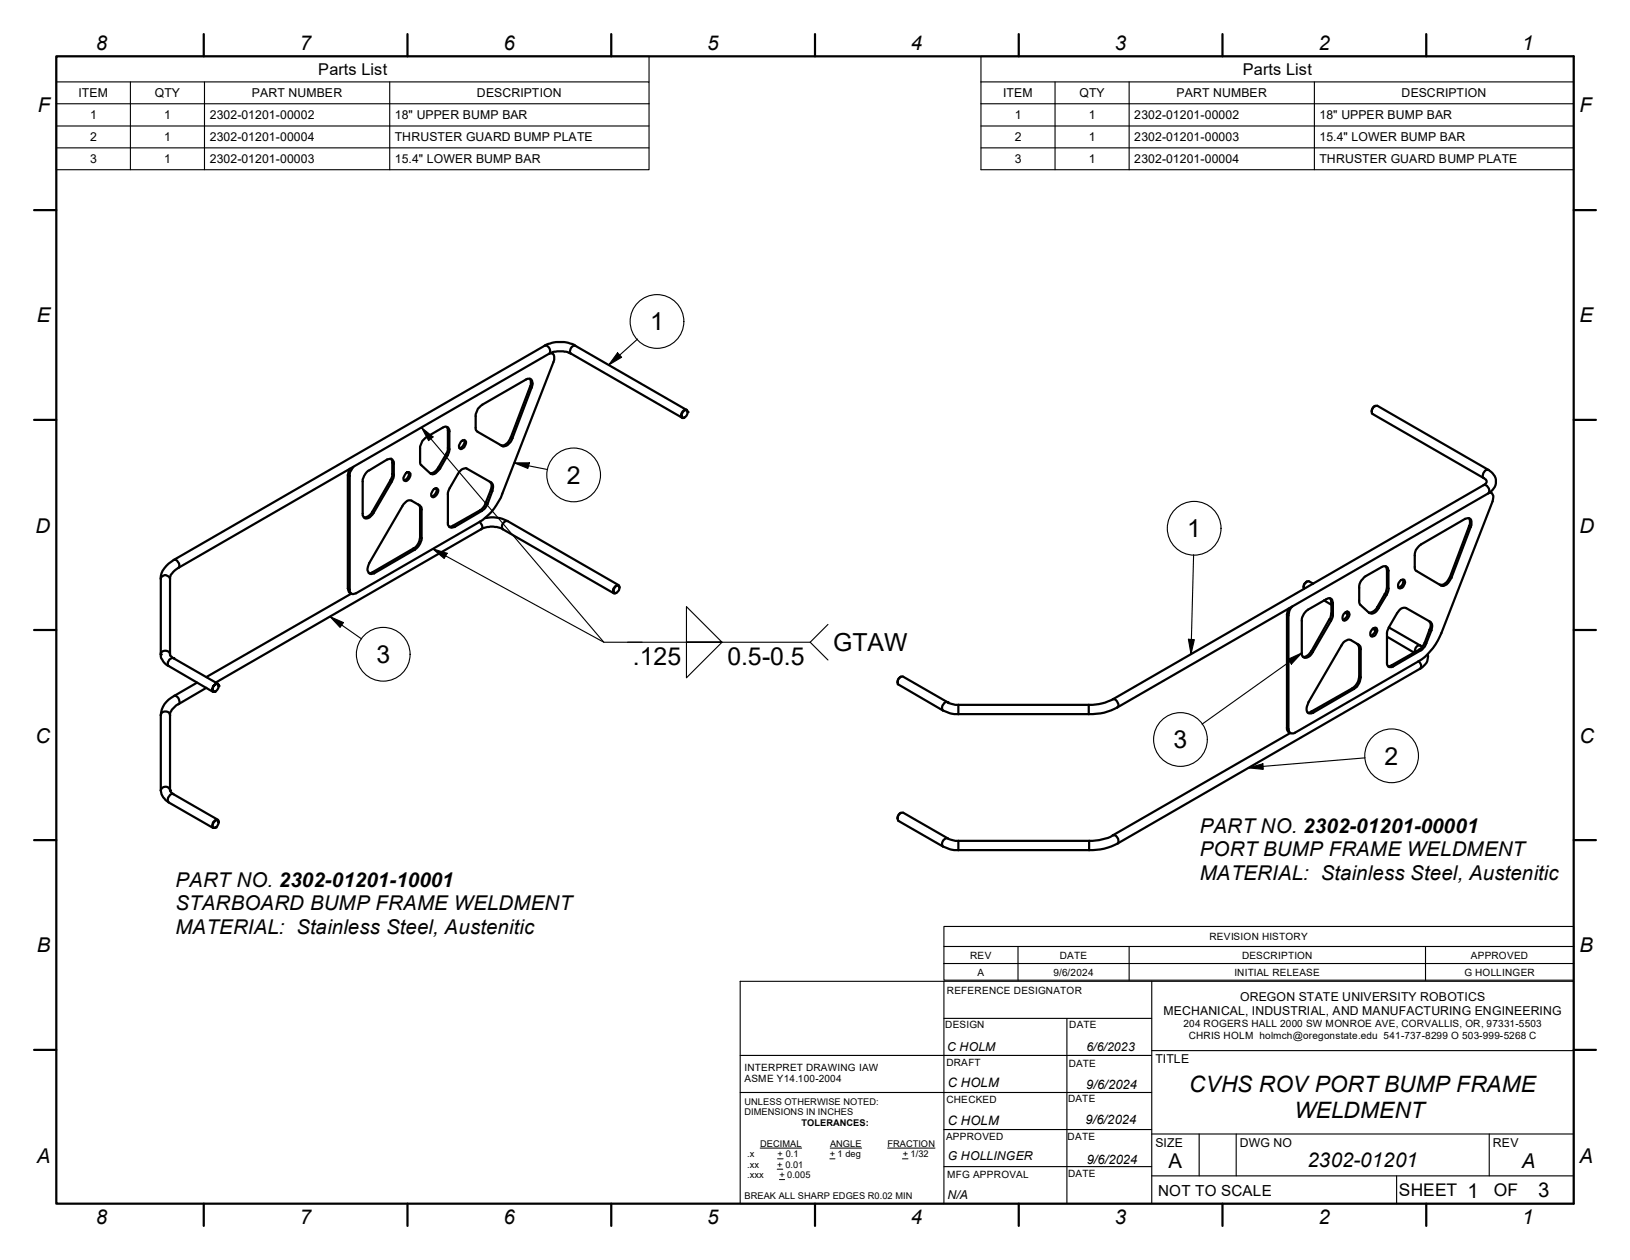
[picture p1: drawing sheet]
<svg xmlns="http://www.w3.org/2000/svg" width="279mm" height="216mm" viewBox="0 0 279 216" stroke-linecap="round" stroke-linejoin="round" font-family="sans-serif">
<!-- layer: Visible Edges(ANSI-PIG) -->
<g fill="none" stroke="#000" stroke-width=".38">
<path d="M67.1 78.6l.1 .4v2.5l-.1 .5-3.5 6-.7 .6h-.5M76.6 73.2l.2 .3-.1 3.8-1.8 3.1a1.4 1.4 0 0 1-1.2 .7 .77 .77 0 0 0 1.2-.3l.5-.5 1.6-2.8v-3.6a.68 .68 0 0 0-.3-.7 .68 .68 0 0 0-.8 .1l-3 1.8a2.58 2.58 0 0 0-.9 1.7l.1 2.8 1.6 1.5M79.1 75.6l.4-.2 .3 .1a1.02 1.02 0 0 1-.9 1.4 .88 .88 0 0 1 .2-1.3zM79.6 75.4a1.13 1.13 0 0 1-.9 1.4M81.9 70l.8-.7 7.5-4.3a.7 .7 0 0 1 .8 0 .7 .7 0 0 1 .3 .7l-3.8 10.1a1.66 1.66 0 0 1-1.3 .7l-4.3-2.5-.3-.3-.1-2.7zM90.8 64.9l.2 .4v.6l-3.4 9a1.63 1.63 0 0 1-1.8 1.4M94.4 60.5a.61 .61 0 0 1 .6 .8l-.1 .7-8.8 22.6a9.8 9.8 0 0 1-3.9 4.8l-21.4 12.3a.58 .58 0 0 1-.7 0 .58 .58 0 0 1-.2-.7v-19.5a1.82 1.82 0 0 1 .7-1.5M94.5 60.5l.2 .1M116.9 71.6l-19-11a4.6 4.6 0 0 0-3.7 0l-63.6 36.7a2.5 2.5 0 0 0-1.5 1.9v12.9M117.3 70.4l.4-.1a.8 .8 0 0 1 0 .9 .8 .8 0 0 1-.7 .4 .85 .85 0 0 1 .3-1.2zM117.7 70.2l-19.1-11a5.8 5.8 0 0 0-5.3 0l-63.5 36.7a4 4 0 0 0-2.2 3.3v12.9a2.33 2.33 0 0 0 1.3 2l7.6 4.5M117.9 70.6l-.2-.4a.9 .9 0 0 0-.9 1.3l.2 .1 .3-.1"/>
<path d="M235.6 69.6l-.4 .5-.1 .4M59.9 80.3l-.3 1.1 .1 19.7a.64 .64 0 0 0 .6 .6M62.8 81l3.6-2.3a.7 .7 0 0 1 .8 0 .7 .7 0 0 1 .3 .7l-.1 2.5-3.5 6.2a1.11 1.11 0 0 1-1.5 .6l-.2-.4v-6.1zM69.6 86a.85 .85 0 0 1 .9-.2l1.4 .8 .4 .5v5.4l-.3 .7-.4 .5-.5 .5-7 4a.79 .79 0 0 1-.9-.1 .79 .79 0 0 1-.1-.9l.2-.7 5.7-9.8zM69.7 81l.3-.1a.49 .49 0 0 1 .3 .8l-.3 .4a.48 .48 0 0 1-.7 .3 .81 .81 0 0 1 .2-1.2zM70 80.9a1.13 1.13 0 0 1-.8 1.4M71.7 86.4l.3 .5v5.2l-.1 .6-.3 .6-.5 .6-7.2 4.1-.5 .2h-.2M74.3 83.9l.4-.3a.57 .57 0 0 1 .5 .5 .57 .57 0 0 1-.3 .5l-.1 .2a.51 .51 0 0 1-.8 .2 .99 .99 0 0 1 .3-1.1zM74.8 83.6a1.13 1.13 0 0 1-.8 1.4M79.1 80.5l.8-.3 4.4 2.6a1.28 1.28 0 0 1 .1 1.3l-.8 2.3-.5 .8-5.2 3.1a.72 .72 0 0 1-.8 0 .72 .72 0 0 1-.3-.7v-5.4l1.9-3.3zM83.2 88.8a5.9 5.9 0 0 1 3.8 .5l19 11M83.9 82.5l.2 .2a1.12 1.12 0 0 1 0 1.2l-1 2.6-.6 .7-5.1 3h-.4"/>
<path d="M224 99.6l-.2 .2a.74 .74 0 0 0-.3 .8M233.8 98.9l3.1-1.7a.7 .7 0 0 1 .7-.1 .7 .7 0 0 1 .4 .7l-.1 3.5-1.6 2.8a1.3 1.3 0 0 1-1.6 .9l-1.5-1.4-.2-.4v-2.8l.2-.6zM237.5 97l.2 .7v2.9l-.1 .9-1.7 2.8-.5 .5-.8 .2M240 99.5l.4-.2a.54 .54 0 0 1 .5 .4 .54 .54 0 0 1-.2 .6 .59 .59 0 0 1-1 .3l-.1-.1a1.08 1.08 0 0 1 .4-1zM240.5 99.3a1.1 1.1 0 0 1-.8 1.4M243.1 93.7l.5-.4 7.5-4.4a.7 .7 0 0 1 .9 0 .7 .7 0 0 1 .2 .8v.3l-3.4 9-.8 1.1a.85 .85 0 0 1-1 .2l-4.3-2.5-.2-.4v-2.5a1.85 1.85 0 0 1 .6-1.2zM251.8 88.8l.2 .4v.6l-3.5 9.1a1.66 1.66 0 0 1-1.7 1.2M255.3 84.4a.81 .81 0 0 1 .6 1.2l-8.8 22.9a10 10 0 0 1-3.9 4.8l-21.2 12.2a.7 .7 0 0 1-.8 .1 .7 .7 0 0 1-.3-.7v-19.7a1.85 1.85 0 0 1 .7-1.3M255.4 84.3l.3 .2M29.1 112.1l.1 .3 .5 .4 7.6 4.4M33.8 117l-4 2.3a3.9 3.9 0 0 0-2.2 3.3v12.8a2.69 2.69 0 0 0 1.3 2.1l7.6 4.4M35.4 117.9l-4.8 2.7a2.28 2.28 0 0 0-1.5 2v12.8l.6 .7 7.6 4.4"/>
<path d="M37.5 117.5v-.2a.75 .75 0 0 0-.9 .2 .75 .75 0 0 0-.1 .9 .79 .79 0 0 0 .9-.4 .79 .79 0 0 0-.2-.9 .94 .94 0 0 0-.6 1.5l.4-.2M60.2 101.7l-24.8 14.3M105.2 101.7l-19-11a4 4 0 0 0-3.7 0l-45.5 26.3M105.4 100.6a.41 .41 0 0 1 .4-.3 .41 .41 0 0 1 .4 .3 .88 .88 0 0 1-.9 1 .77 .77 0 0 1 .1-1zM106.2 100.7v-.1a.35 .35 0 0 0-.5-.3 .87 .87 0 0 0-.4 1.4l.4-.1M154.1 116.3a.64 .64 0 0 1 .7-.3l7.8 4.5 1.2 .3h22.8a8.5 8.5 0 0 0 4.2-1l63.5-36.7a.62 .62 0 0 0 .4-.9l-19.4-11.3a.92 .92 0 0 1 .8-1.4l19 11a2.21 2.21 0 0 1 1.3 2 2.21 2.21 0 0 1-1.3 2l-63.6 36.7a8.9 8.9 0 0 1-4.9 1.2h-22.3a4.8 4.8 0 0 1-2.7-.7l-7.7-4.5v-.4zM154.4 116l-.5 .5v.5M220.9 104.3l-.2 .3-.1 .7v19.7l.2 .3 .4 .3-30.4 17.5a8.5 8.5 0 0 1-4.1 1h-22.9l-1.2-.3-7.8-4.5a.9 .9 0 0 0-.8 .4 .9 .9 0 0 0 0 1l7.6 4.3a4.8 4.8 0 0 0 2.7 .7h22.4a9.3 9.3 0 0 0 4.9-1.2l51.9-29.9a2.17 2.17 0 0 0 1.2-2.5M223.8 104.8l.4-.3 3.1-1.8a.7 .7 0 0 1 .8-.1 .7 .7 0 0 1 .4 .7v2.2l-.2 .6-3.3 5.6a1.3 1.3 0 0 1-1.6 .9l-.3-.4v-6.1zM225.1 100l-.7-.4a.96 .96 0 0 0-.9 1.3M226.9 102.9l1.3 .7M228 102.5l.2 .6v2l-.2 .8-3.2 5.7-.5 .5a.98 .98 0 0 1-1 .4"/>
<path d="M230.3 110l.3-.1a.85 .85 0 0 1 .9-.2l1.4 .8a.67 .67 0 0 1 .3 .8v4.8l-.2 .9a1.79 1.79 0 0 1-.9 1l-7 4.1a.77 .77 0 0 1-1 0 .77 .77 0 0 1-.1-1.1l.3-.7zM230.3 105.2l.2-.2a.46 .46 0 0 1 .7-.1 .46 .46 0 0 1 .1 .6l-.3 .5a.51 .51 0 0 1-.8 .2l-.1-.5zM230.6 105l.4 .3M230.9 104.8a1.04 1.04 0 0 1-.7 1.4M232.6 110.4h.2l.2 .7v4.9l-.1 .6-.4 .6-.7 .7-7.2 4.1-.4 .1M235.3 107.8l.3-.2a.54 .54 0 0 1 .5 .4 .54 .54 0 0 1-.2 .5 .59 .59 0 0 1-1 .4v-.2a1.08 1.08 0 0 1 .4-.9zM235.3 107.8l.5 .2M235.7 107.6a1.01 1.01 0 0 1-.8 1.3M237.7 109.1l4.7 2.7M238.1 107.5l5.7 3.3M239.8 104.6a1.05 1.05 0 0 1 1.2-.4l4.3 2.5a1.28 1.28 0 0 1 .1 1.3l-1.1 2.6-.5 .7-5.2 3a.64 .64 0 0 1-.9-.8l.1-5.4zM244.9 106.4l.1 .2a1.15 1.15 0 0 1 0 1.3l-.8 2.2-.7 1-4.9 2.9-.7 .2"/>
<path d="M154.4 139.3l-.2 .1-.3 .4v.5M36.6 140.9a.51 .51 0 0 1 .9-.2v.4a.88 .88 0 0 1-.9 .8 .6 .6 0 0 1 0-1zM37.5 140.9v-.2a.39 .39 0 0 0-.6-.2 .96 .96 0 0 0-.3 1.4l.4-.1"/>
</g>
<g fill="#000">
<circle cx="117.9" cy="70.6" r=".19"/>
<circle cx="235.6" cy="69.6" r=".19"/>
<circle cx="27.6" cy="112.1" r=".19"/>
<circle cx="29.7" cy="112.8" r=".19"/>
<circle cx="37.5" cy="117.5" r=".19"/>
<circle cx="29.1" cy="135.4" r=".19"/>
<circle cx="162.4" cy="120.3" r=".19"/>
<circle cx="37" cy="141.8" r=".19"/>
</g>
<!-- layer: Visible Tangent Edges(ANSI-PIG) -->
<g fill="none" stroke="#000" stroke-width=".38">
<path d="M93.3 59.2a.87 .87 0 0 1 .9 .5 .87 .87 0 0 1 0 .9M98.6 59.2a.87 .87 0 0 0-.7 1.4M67.2 79.2l.3 .2M76.5 77.9l.2 .1M76.8 76.8l.2 .2M76.8 73.7l.2 .2M87.6 74.9l.2 .2M90.9 66.2l.2 .2M27.6 99.2a.81 .81 0 0 1 .8-.7 .81 .81 0 0 1 .7 .7M29.8 95.9a.92 .92 0 0 1 .8 1.4M59.6 81.4l.3 .1M63.8 87.7l.3 .1"/>
<path d="M63.9 98l.2 .2M66.9 82.3l.3 .2M67.2 81.2l.3 .1M70.9 94l.2 .2M72 87.2l.3 .1M72 92.1l.3 .1M75.1 80.1l.3 .2M77.6 90.1l.3 .2M82.2 89.4l.4 .6a.5 .5 0 0 1-.1 .7M82.3 87.4l.2 .2M83.2 86.2l.4 .2M84.1 83.9l.3 .2"/>
<path d="M87 89.3a.94 .94 0 0 0-.8 1.4M237.7 97.7l.3 .1M248.5 98.9l.3 .1M251.8 90.1l.3 .2M254.3 83.1a.95 .95 0 0 1 .8 1.4M255.1 80.5a.94 .94 0 0 0-.8 1.4M29.1 112.1a.9 .9 0 0 0-1.5-.2v.2M29.7 112.8a.92 .92 0 0 0-.8 1.3M29.8 119.3a.9 .9 0 0 1 .8 1.3M59.6 100.8l.3 .2M190.8 119.8a.9 .9 0 0 1 .7 1.4M220.6 105.3l.3 .2"/>
<path d="M224.8 111.6l.2 .1M227.8 106.2l.4 .2M228.2 105.1l.3 .1M228.2 103.1l.3 .2M231.8 117.9l.3 .1M233 111.1l.2 .2M233 116l.2 .1M236.1 104l.2 .1M237.4 101.8l.3 .1M237.7 100.6l.3 .2M238.6 114l.2 .2M243.1 113.3l.5 .6-.1 .7"/>
<path d="M243.3 111.3l.2 .1M243.5 110.6a.92 .92 0 0 0-1 1.2M244.2 110.1l.3 .1M245 107.9l.4 .1M27.6 122.6a.81 .81 0 0 1 .8-.7 .81 .81 0 0 1 .7 .7M27.6 135.4a.81 .81 0 0 1 .8-.6 .81 .81 0 0 1 .7 .6M29.7 136.1a.95 .95 0 0 0-.8 1.4M162.4 120.3a.86 .86 0 0 0-.9 1l.1 .4M164.3 120.8v1.6M186.6 120.8v1.6M220.6 124.7l.3 .2M224.8 121.9l.3 .2"/>
<path d="M162.4 143.6a.94 .94 0 0 0-.8 1.4M164.3 144.1v1.6M186.7 144.1v1.6M190.8 143.1a.94 .94 0 0 1 .8 1.4"/>
</g>
<!-- layer: Symbols(ANSI-PIG) -->
<g fill="none" stroke="#000" stroke-width=".19">
<path d="M9.7 14v-4.3h101.6v4.3M9.7 14h101.6v3.8M9.7 14v15.1h101.6v-11.3M9.7 17.8h101.6M22.4 14v15.1M35.1 14v15.1M66.8 14v15.1M168.1 14v-4.3h101.6v4.3M168.1 14h101.6v3.8M168.1 14v15.1h101.6v-11.3M168.1 17.8h101.6M180.8 14v15.1"/>
<path d="M193.5 14v15.1M225.3 14v15.1M9.7 21.6h101.6M9.7 25.3h101.6M168.1 21.6h101.6M168.1 25.3h101.6M109.3 58.1l-5 4.4M72.3 73.3l1.9 1.6-.7 .6zM72.3 73.3l31.2 36.7h6.5M88.1 79.3h2.6l-.2 1zM88.1 79.3l5.8 1.2M105.9 60.5l.7 .7-2.3 1.3z"/>
<path d="M74.2 94l2.4 .8-.5 .9zM74.2 94l29.3 16M204.6 95.1l-.4 17M56.6 105.7l2.3 1-.6 .8zM56.6 105.7l5.4 3.8M107.6 110h31.3M117.7 103.9l6.1 6.1h-6.1h6.1l-6.1 6.1zM141.9 107l-3 3 3 3.1M203.7 109.5l1 .1-.5 2.5zM220.8 113l2.3-1.1-1.7 1.9zM223.1 111.9l-17 12.2M214 131.6l2.5-.7v.9z"/>
<path d="M234 129.9l-20 1.7M161.8 162.2v-3.4h107.9v3.4M161.8 165.1h107.9M174.5 162.2v5.8M193.5 162.2v5.8M244.3 162.2v5.8M269.7 162.2h-107.9v2.9M269.7 162.2v5.8h-107.9v-2.9"/>
<circle cx="112.6" cy="55.1" r="4.6"/>
<circle cx="98.3" cy="81.4" r="4.6"/>
<circle cx="204.7" cy="90.5" r="4.6"/>
<circle cx="65.7" cy="112.1" r="4.6"/>
<circle cx="202.3" cy="126.7" r="4.6"/>
<circle cx="238.5" cy="129.5" r="4.6"/>
</g>
<!-- layer: Sketch Geometry(ANSI-PIG) -->
<g fill="none" stroke="#000" stroke-width=".38">
<path d="M9.7 9.7h260v196.5h-260zM34.9 5.8v3.9M69.8 5.8v3.9M104.8 5.8v3.9M139.7 5.8v3.9M174.6 5.8v3.9M209.5 5.8v3.9M244.5 5.8v3.9M5.8 36h3.9M269.7 36h3.9M5.8 71.9h3.9M269.7 71.9h3.9"/>
<path d="M5.8 107.9h3.9M269.7 107.9h3.9M5.8 144h3.9M269.7 144h3.9M5.8 179.9h3.9M269.7 179.9h3.9M34.9 206.2v3.9M69.8 206.2v3.9M104.8 206.2v3.9M139.7 206.2v3.9M174.6 206.2v3.9M209.5 206.2v3.9"/>
<path d="M244.5 206.2v3.9"/>
</g>
<!-- layer: Dimensions(ANSI-PIG) -->
<g fill="none" stroke="#000" stroke-width=".19">
<path d="M126.9 168.1h142.8v38.1h-142.8zM161.8 168.1v38.1M161.8 174.5h35.6M182.9 174.5v31.7M197.4 168.1v38.1M126.9 187.2h70.5M126.9 180.8h70.5M161.8 193.5h35.6M161.8 199.9h35.6M197.4 180h72.3M197.4 194.3h72.3M205.5 194.3v7.2"/>
<path d="M211.9 194.3v7.2M255.3 194.3v7.2M197.4 201.5h72.3M239.4 201.5v4.7"/>
</g>
<!-- layer: Symbols(ANSI-PIG) -->
<path d="M130.3 196.7h7.1M133.3 198.6h.9M142.2 198.6h.9M142.3 196.7h5.4M152.1 196.7h8.2M154.7 198.6h.9M133.2 200.3h1M133.6 202.1h.9" fill="none" stroke="#000" stroke-width=".17"/>
<g fill="#000">
<path d="M72.3 73.3l1.9 1.6-.7 .6z" fill-rule="evenodd"/>
<path d="M88.1 79.3h2.6l-.2 1z" fill-rule="evenodd"/>
<path d="M105.9 60.5l.7 .7-2.3 1.3z" fill-rule="evenodd"/>
<path d="M74.2 94l2.4 .8-.5 .9z" fill-rule="evenodd"/>
<path d="M56.6 105.7l2.3 1-.6 .8z" fill-rule="evenodd"/>
<path d="M203.7 109.5l1 .1-.5 2.5z" fill-rule="evenodd"/>
<path d="M220.8 113l2.3-1.1-1.7 1.9z" fill-rule="evenodd"/>
<path d="M214 131.6l2.5-.7v.9z" fill-rule="evenodd"/>
</g>
<g font-size="4.3">
<text x="111.4" y="56.6">1</text>
<text x="97.2" y="82.9">2</text>
<text x="203.5" y="92.1">1</text>
<text x="64.5" y="113.7">3</text>
<text x="108.5" y="114">.125</text>
<text x="124.7" y="114">0.5-0.5</text>
<text x="142.8" y="111.6">GTAW</text>
<text x="201.2" y="128.2">3</text>
<text x="237.3" y="131.1">2</text>
</g>
<g font-size="3.9">
<text x="203.8" y="187.2">CVHS ROV PORT BUMP FRAME</text>
<text x="221.9" y="191.6">WELDMENT</text>
</g>
<g font-size="3.5">
<text x="16.4" y="8.6">8</text>
<text x="51.4" y="8.6">7</text>
<text x="86.3" y="8.6">6</text>
<text x="121.2" y="8.6">5</text>
<text x="156.1" y="8.6">4</text>
<text x="191.1" y="8.6">3</text>
<text x="226" y="8.6">2</text>
<text x="260.9" y="8.6">1</text>
<text x="6.5" y="19.2">F</text>
<text x="270.8" y="19.2">F</text>
<text x="6.3" y="55.2">E</text>
<text x="270.8" y="55.2">E</text>
<text x="6.1" y="91.2">D</text>
<text x="270.8" y="91.2">D</text>
<text x="6.1" y="127.3">C</text>
<text x="270.8" y="127.3">C</text>
<text x="205.7" y="142.7">PART NO. 2302-01201-00001</text>
<text x="205.7" y="146.7">PORT BUMP FRAME WELDMENT</text>
<text x="30.1" y="152">PART NO. 2302-01201-10001</text>
<text x="30.1" y="156">STARBOARD BUMP FRAME WELDMENT</text>
<text x="205.7" y="150.7">MATERIAL: Stainless Steel, Austenitic</text>
<text x="30.1" y="160">MATERIAL: Stainless Steel, Austenitic</text>
<text x="6.3" y="163.2">B</text>
<text x="270.8" y="163.2">B</text>
<text x="6.3" y="199.2">A</text>
<text x="200.3" y="200.1">A</text>
<text x="224.1" y="200">2302-01201</text>
<text x="260.9" y="200.1">A</text>
<text x="270.8" y="199.2">A</text>
<text x="16.4" y="209.8">8</text>
<text x="51.4" y="209.7">7</text>
<text x="86.3" y="209.8">6</text>
<text x="121.2" y="209.7">5</text>
<text x="156.1" y="209.8">4</text>
<text x="191.1" y="209.8">3</text>
<text x="226" y="209.8">2</text>
<text x="251.5" y="205.2">1</text>
<text x="260.9" y="209.8">1</text>
<text x="263.7" y="205.2">3</text>
</g>
<g font-size="3">
<text x="239.8" y="205">SHEET</text>
<text x="256" y="205">OF</text>
</g>
<g font-size="2.8">
<text x="54.5" y="12.9">Parts List</text>
<text x="213" y="12.9">Parts List</text>
</g>
<text font-size="2.6" x="198.5" y="204.9">NOT TO SCALE</text>
<g font-size="2.2">
<text x="162.5" y="186.2">C HOLM</text>
<text x="186.2" y="186.6">9/6/2024</text>
<text x="162.5" y="192.7">C HOLM</text>
<text x="186.1" y="192.7">9/6/2024</text>
<text x="186.3" y="199.4">9/6/2024</text>
</g>
<g font-size="2.1">
<text x="13.5" y="16.7">ITEM</text>
<text x="26.5" y="16.7">QTY</text>
<text x="43.2" y="16.7">PART NUMBER</text>
<text x="81.7" y="16.7">DESCRIPTION</text>
<text x="172" y="16.7">ITEM</text>
<text x="185" y="16.7">QTY</text>
<text x="201.7" y="16.7">PART NUMBER</text>
<text x="240.2" y="16.7">DESCRIPTION</text>
<text x="15.4" y="20.4">1</text>
<text x="28.1" y="20.4">1</text>
<text x="35.9" y="20.4">2302-01201-00002</text>
<text x="67.7" y="20.4">18&quot; UPPER BUMP BAR</text>
<text x="173.9" y="20.4">1</text>
<text x="186.6" y="20.4">1</text>
<text x="194.4" y="20.4">2302-01201-00002</text>
<text x="226.2" y="20.4">18&quot; UPPER BUMP BAR</text>
<text x="15.4" y="24.2">2</text>
<text x="15.4" y="27.9">3</text>
<text x="28.1" y="24.2">1</text>
<text x="28.1" y="27.9">1</text>
<text x="35.9" y="24.2">2302-01201-00004</text>
<text x="35.9" y="27.9">2302-01201-00003</text>
<text x="67.7" y="24.2">THRUSTER GUARD BUMP PLATE</text>
<text x="67.7" y="27.9">15.4&quot; LOWER BUMP BAR</text>
<text x="173.9" y="24.2">2</text>
<text x="173.9" y="27.9">3</text>
<text x="186.6" y="24.2">1</text>
<text x="186.6" y="27.9">1</text>
<text x="194.4" y="24.2">2302-01201-00003</text>
<text x="194.4" y="27.9">2302-01201-00004</text>
<text x="226.2" y="24.2">15.4&quot; LOWER BUMP BAR</text>
<text x="226.2" y="27.9">THRUSTER GUARD BUMP PLATE</text>
<text x="199.5" y="173.9">MECHANICAL, INDUSTRIAL, AND MANUFACTURING ENGINEERING</text>
<text x="212.6" y="171.4">OREGON STATE UNIVERSITY ROBOTICS</text>
<text x="162.4" y="180">C HOLM</text>
<text x="186.2" y="180.1">6/6/2023</text>
<text x="198.1" y="182.2">TITLE</text>
<text x="198.1" y="196.5">SIZE</text>
<text x="212.5" y="196.5">DWG NO</text>
<text x="255.9" y="196.5">REV</text>
<text x="162.5" y="198.7">G HOLLINGER</text>
<text x="162.4" y="205.5">N/A</text>
</g>
<g font-size="1.7">
<text x="207.3" y="161.1">REVISION HISTORY</text>
<text x="166.3" y="164.3">REV</text>
<text x="167.6" y="167.2">A</text>
<text x="180.6" y="167.2">9/6/2024</text>
<text x="181.7" y="164.3">DATE</text>
<text x="211.6" y="167.2">INITIAL RELEASE</text>
<text x="212.9" y="164.3">DESCRIPTION</text>
<text x="251" y="167.2">G HOLLINGER</text>
<text x="252.1" y="164.3">APPROVED</text>
<text x="162.3" y="170.4">REFERENCE DESIGNATOR</text>
<text x="162" y="176.1">DESIGN</text>
<text x="183.3" y="176.1">DATE</text>
<text x="202.9" y="176">204 ROGERS HALL 2000 SW MONROE AVE, CORVALLIS, OR, 97331-5503</text>
<text x="203.8" y="178">CHRIS HOLM holmch@oregonstate.edu 541-737-8299 O 503-999-5268 C</text>
<text x="127.6" y="183.5">INTERPRET DRAWING IAW</text>
<text x="127.6" y="185.4">ASME Y14.100-2004</text>
<text x="162.2" y="182.6">DRAFT</text>
<text x="183.2" y="182.8">DATE</text>
<text x="162.2" y="188.9">CHECKED</text>
<text x="183.1" y="188.8">DATE</text>
<text x="162.2" y="195.4">APPROVED</text>
<text x="183" y="195.4">DATE</text>
<text x="162.4" y="201.9">MFG APPROVAL</text>
<text x="183.1" y="201.7">DATE</text>
</g>
<g font-size="1.6">
<text x="127.6" y="189.3">UNLESS OTHERWISE NOTED:</text>
<text x="127.6" y="191.1">DIMENSIONS IN INCHES</text>
<text x="130.3" y="196.5">DECIMAL</text>
<text x="137.4" y="192.9">TOLERANCES:</text>
<text x="142.3" y="196.5">ANGLE</text>
<text x="152.1" y="196.5">FRACTION</text>
<text x="128.1" y="198.3">.x</text>
<text x="128.1" y="200.1">.xx</text>
<text x="128.1" y="201.9">.xxx</text>
<text x="133.2" y="200.1">+ 0.01</text>
<text x="133.3" y="198.3">+ 0.1</text>
<text x="133.6" y="201.9">+ 0.005</text>
<text x="142.2" y="198.3">+ 1 deg</text>
<text x="154.7" y="198.3">+ 1/32</text>
<text x="127.6" y="205.5">BREAK ALL SHARP EDGES R0.02 MIN</text>
</g>
</svg>
